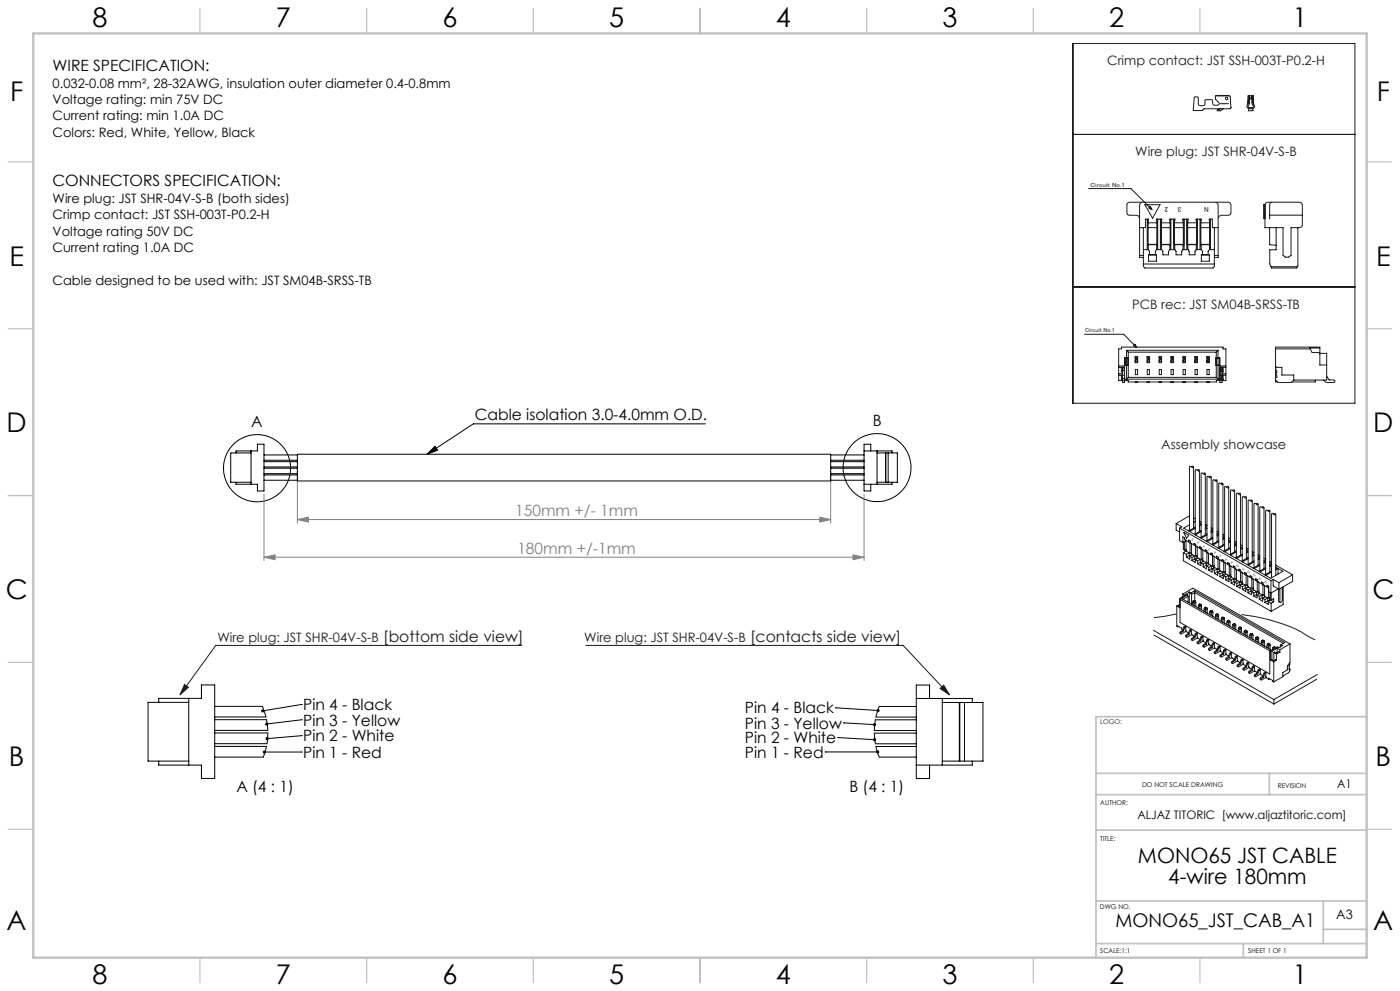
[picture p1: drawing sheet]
<svg xmlns="http://www.w3.org/2000/svg" width="420mm" height="297mm" viewBox="0 0 420 297" stroke-linecap="round" stroke-linejoin="round" font-family="sans-serif">
<g fill="none" stroke="#000" stroke-width=".3">
<path d="M130.5 133.7l.8 1.2-3.2 1.2zM211.6 127h-69.6l-13.9 9.1M90.4 211.1h.1M90.4 215.7h.1M90.4 211.1l-11.6 1.9M90.4 215.7l-10.4 1.3M250.6 212.1h.1M250.6 212.1l12.8 .8M253.1 216.6h.1M253.1 216.6l9.3 .6M79.3 225.4h11.1M90.4 220.5h.1"/>
<path d="M90.4 225.4h.1M90.4 220.5l-10.2 .9M247.6 225.4h.1M247.6 225.4h15.7M251.4 221h.1M251.4 221l11 .7"/>
<circle cx="77.1" cy="140.3" r="10.1"/>
<circle cx="263.1" cy="140.2" r="10.2"/>
</g>
<g fill="none" stroke="#191924" stroke-width=".3">
<path d="M321.9 13h84.6v107.9h-84.6zM358.4 29.1l1 .1 .3 2.4 1.3 .1 .4-.2 .1-1.3 .2-.3h1.8l.3 .3 .2 1.2 1.3 .1 .4-.1 .1-.4-1.2-1.3 .1-1.1h3.8l.5 .2 .1 .4 .2 3.1-.3 .3h-7.8l-.6 .5h-2.6zM364.6 28.7h4.3M365.6 32.8l.5 .4M366 32.6l-.8 .2v.4h.9M366.1 31.1h2.4M367 32.6l-.9 .6M367.7 29.2h.6v.6h-.6zM374.3 31.2l-.2 .9 .7 .5 1.4-.2 .2-.5-.3-.7M374.5 32.6v.6h1.4v-.6M374.6 28.7h.2M374.6 28.7l-.3 2.5"/>
<path d="M374.7 30.8h.2M374.8 28.6h.2M374.8 28.7l-.2 2.1M374.8 28.6l-.2 .1M374.8 28.6l-.4 .1-.1 2.5M374.9 29.2l.2 .3-.2 .3M375 28.6l-.2 2.5-.4 .7 .4 .4h.9l.3-.3-.4-.8-.1-2.5M375 28.6l-.2 .1M375.5 28.6h.2M375.5 28.6l.1 .1M375.5 29.2l-.1 .3 .2 .3M375.6 28.7h.2"/>
<path d="M375.6 28.7l.2 2.1M375.7 28.6l.1 .1M375.7 28.6l.3 .1 .1 2.5M375.8 30.8h-.2M375.8 28.7l.3 2.5M321.9 40.3h84.6M326.6 56.5h12.7l5.7 5.8M341.9 65.5l-.6-.9-3-.3-.2-.5 .1-2.9 .6-.3h29.7l.5 .2 .3 .5-.2 3-.6 .2h-2.1l-.6 .3-.4 .7M341.9 76.5h1.1M342.6 60.6l-.5 .3-.2 .4v15.8h1.1M343 74.8h1.5M343 68.2v11.7l.5 .4h20.4l.4-.4v-11.7"/>
<path d="M343 79.1h21.3M343.5 61.3h4.5l-2.2 4.1zM344.2 65.7v9.1M344.3 65.7v7.6h2.9v-7.6M344.4 66.8l.2-1.1h-1v2.5h-1.7M344.4 68.2h2.7M344.4 66.8v6.4h2.7v-6.4M344.4 66.8h2.7M344.5 74.8l.4 .5v1.1M344.5 73.3v1.5M344.6 76.4h2.3v1.9h-2.3zM344.7 62.3l.4-.3 .4 .8z"/>
<path d="M347 74.8h1.5M347 74.8l-.4 .5v1.1M347 73.3v1.5M347.1 66.8l-.2-1.1h1.6l-.1 1.1M347.3 65.7v9.1M348.1 65.7v9.1M348.3 65.7v7.6h2.9v-7.6M348.4 68.2h2.6M348.4 66.8v6.4h2.6v-6.4M348.4 66.8h2.6M348.5 74.8l.4 .5v1.1h1.7v-1.1l.3-.5M348.5 73.3v1.5"/>
<path d="M350.9 74.8h1.5M350.9 73.3v1.5M351 66.8l-.1-1.1h1.6l-.2 1.1M351.3 65.7v9.1M352.1 65.7v9.1M352.2 65.7v7.6h2.9v-7.6M352.3 68.2h2.7M352.3 66.8v6.4h2.7v-6.4M352.3 66.8h2.7M352.4 74.8l.4 .5v1.1h1.7v-1.1l.4-.5M352.4 73.3v1.5M354.9 74.8h1.5"/>
<path d="M354.9 73.3v1.5M355 66.8l-.2-1.1h1.6l-.1 1.1M355.2 65.7v9.1M356.1 65.7v9.1M356.2 65.7v7.6h2.9v-7.6M356.3 68.2h2.7M356.3 66.8v6.4h2.7v-6.4M356.3 66.8h2.7M356.4 74.8l.4 .5v1.1h1.7v-1.1l.4-.5M356.4 73.3v1.5M358.9 74.8h1.5M358.9 73.3v1.5"/>
<path d="M359 66.8l-.2-1.1h1.6l-.1 1.1M359.2 65.7v9.1M360 65.7v9.1M360.2 65.7v7.6h2.8v-7.6M360.3 68.2h2.6M360.3 66.8v6.4h2.6v-6.4M360.3 66.8h2.6M360.4 74.8l.4 .5v1.1M360.4 73.3v1.5M360.4 76.4h2.4v1.9h-2.4zM362.8 74.8h1.5M362.8 74.8l-.4 .5v1.1"/>
<path d="M362.8 73.3v1.5M362.9 66.8l-.1-1.1h.9v2.5h1.7M363.1 65.7v9.1M364.3 76.5h1.1M364.7 60.6l.6 .3 .1 .4v15.8h-1.1M379.5 61.3h-.4v4.2h.4M379.7 60.9l.5-.3h9.8l.4 .2 .3 .5v6.2l-.2 .5-.5 .2h-2.7v8.3l-.8 .6h-.8l-.8-.6v-8.3h-5.4v-6.9zM380.9 64.5h9.8M380.9 68.2v5.1l1.9 .2M381.3 79.9h7.9M381.6 60.6l-.6 .3-.1 .4v4.3M382.8 68.2v6.7h-1.9v4.2l.6 1.2h7.5l.4-.6v-11.5"/>
<path d="M321.9 86h84.6M325.4 100.2h11.7l3.3 3.3M335.6 104.6h.8v-.6h30.5v.6h.9v9.4h-2.9v.5h-26.4v-.5h-2.9zM335.6 109.7h1.8v4.9h-.6v-4.5M335.6 110.1h1.8M335.6 112h1.2M335.6 112.5h1.8M336.4 111.4h.4M336.4 113.8h.4M336.4 110.1v1.3M336.4 112.5v1.3M336.8 110.6h.6"/>
<path d="M337.4 113.7h.4l.3 .3M337.4 111.1h-.6l-.4 .3M337.4 113.4h-.6l-.4 .4M338 105h27.4M338 105v8.6M338 113.6h27.4M338 105l.5 .5M338.5 107.2h-1v2.3h1M338.5 105.5v7.6M338.5 113.1h26.4M338.5 105.5h26.4M338.5 113.1l-.5 .5"/>
<path d="M340.1 103.5l.4-.3 .4 .8zM340.5 106.9h.8v1.8h-.8zM340.5 108.3h.8M340.5 107.1l.3 .2M340.6 114.5v.1h.7v-.1M340.6 110.8h.7v1.5h-.7zM340.8 107.3h.3M340.8 107.3v.5M340.8 107.8h.3M340.8 107.8l-.3 .3M341.1 107.3v.5M341.1 107.8l.2 .3"/>
<path d="M341.3 107.1l-.2 .2M344.1 106.9h.8v1.8h-.8zM344.1 108.3h.8M344.1 107.1l.2 .2M344.2 110.8h.6v1.5h-.6zM344.2 114.5v.1h.6v-.1M344.3 107.3h.4M344.3 107.8h.4M344.3 107.3v.5M344.3 107.8l-.2 .3M344.7 107.3v.5M344.7 107.8l.2 .3"/>
<path d="M344.9 107.1l-.2 .2M347.7 106.9h.8v1.8h-.8zM347.7 108.3h.8M347.7 107.1l.2 .2M347.8 110.8h.6v1.5h-.6zM347.8 114.5v.1h.6v-.1M347.9 107.3h.4M347.9 107.8h.4M347.9 107.3v.5M347.9 107.8l-.2 .3M348.3 107.3v.5M348.3 107.8l.2 .3"/>
<path d="M348.5 107.1l-.2 .2M351.3 106.9h.8v1.8h-.8zM351.3 108.3h.8M351.3 107.1l.2 .2M351.3 114.5v.1h.7v-.1M351.3 110.8h.7v1.5h-.7zM351.5 107.3h.3M351.5 107.8h.3M351.5 107.3v.5M351.5 107.8l-.2 .3M351.8 107.3v.5M351.8 107.8l.3 .3"/>
<path d="M352.1 107.1l-.3 .2M354.9 106.9h.7v1.8h-.7zM354.9 108.3h.7M354.9 107.1l.2 .2M354.9 110.8h.7v1.5h-.7zM354.9 114.5v.1h.7v-.1M355.1 107.3v.5M355.1 107.3h.3M355.1 107.8h.3M355.1 107.8l-.2 .3M355.4 107.3v.5M355.4 107.8l.2 .3"/>
<path d="M355.6 107.1l-.2 .2M358.5 106.9h.7v1.8h-.7zM358.5 108.3h.7M358.5 107.1l.2 .2M358.5 110.8h.7v1.5h-.7zM358.5 114.5v.1h.7v-.1M358.7 107.3v.5M358.7 107.3h.3M358.7 107.8h.3M358.7 107.8l-.2 .3M359 107.3v.5M359 107.8l.2 .3"/>
<path d="M359.2 107.1l-.2 .2M362.1 106.9h.7v1.8h-.7zM362.1 108.3h.7M362.1 107.1l.2 .2M362.1 110.8h.7v1.5h-.7zM362.1 114.5v.1h.7v-.1M362.3 107.3h.3M362.3 107.8h.3M362.3 107.3v.5M362.3 107.8l-.2 .3M362.6 107.3v.5M362.6 107.8l.2 .3"/>
<path d="M362.8 107.1l-.2 .2M364.9 107.2h1v2.3h-1M364.9 105.5v7.6M364.9 113.1l.5 .5M365.4 105v8.6M365.4 105l-.5 .5M366 113.7h-.4l-.4 .3M366 110.1h1.8M366 112.5h1.8M366 110.6h.6M366 111.1h.6l.4 .3M366 113.4h.6l.4 .4"/>
<path d="M366.6 112h1.2M366.6 111.4h.4M366.6 113.8h.4M367 110.1v1.3M367 112.5v1.3M367.8 109.7h-1.8v4.9h.6v-4.5M382.7 111.1l.3-.1v.5l-.1 .4 .1 1.2-.3-.1M382.7 113.9l.9 .7h3.6l.9-.7M382.7 104.6h10.4M382.7 109.7l.3 .4M383 110.1h1.6v2.3h3.5v1.5M383 110.1l-.3 .4"/>
<path d="M388.1 113.9h9.9v-8h-2v-1.9h-13.3v10.5h.5M392.8 104l.8 1.7h2.1l.3 .4v3.3h2M393 104.3h3M394.6 113.9v.6h-7M398 112.8l.7 1.1h1.4l.4 .4-.1 .2-2.4 .1-.9-.7M357.4 139.9l.4-.2 .3 .2M358.1 139.9l-.2 .3-.8-.5-.3 .2v19.1M358.1 139.9v18.4M352.8 156.9l1.7 1-.6 .4M352.8 156.9v2l1.1 .6M353.9 158.3v3.7l1 .6M353.9 158.3l27.4 15.7"/>
<path d="M355.1 159.6l1.5 .8-.6 .9zM356.8 154.6l-4 2.3M356.8 157.3l-1.7 1 1.5 .8 2-1.1M358.1 155.2l.5 .3M358.6 158.3l-1.7 1 1.5 .9 1.9-1.2M358.6 156.3l-.5 .3M359.2 140.9l.4-.2 .2 .3M359.8 141l-.2 .2-.8-.5-.2 .3v19M359.8 141v18.3M359.8 156.8l.4 .3-.4 .2M359.8 156.2l.5 .3M360.3 159.3l-1.7 1 1.5 .9 2-1.2"/>
<path d="M360.3 157.3l-.5 .3M360.9 141.9l.4-.2 .3 .3M361.6 142l-.2 .2-.8-.5-.3 .3v19M361.6 142v18.3M361.6 157.8l.4 .3-.4 .2M361.6 157.2l.5 .3M362.1 158.3l-.5 .3M362.7 142.9l.3-.2 .4 .3M362.7 143l-.3-.3-.3 .3v19M362.7 143l.4 .2 .3-.2M363.4 143v18.3M363.4 158.9l.3 .2-.4 .2"/>
<path d="M363.4 158.2l.5 .3M363.9 159.3l-.6 .3M364.5 144l.3-.2 .3 .2M365.1 144l-.2 .2-.8-.4-.2 .2v19M365.1 144v18.3M365.1 159.8l.4 .3-.4 .2M365.1 159.2l.5 .3M366.2 145l.4-.3 .3 .3M366.3 145l-.4-.3-.3 .3v19M366.3 145l.3 .3 .3-.3M366.9 145v18.3M368 146l.3-.2 .3 .2"/>
<path d="M368.6 146l-.2 .3-.8-.5-.2 .2v19.1M368.6 146v18.3M369.7 147l.4-.2 .3 .2M369.8 147l-.4-.2-.3 .2v19M369.8 147l.4 .3 .2-.3M370.4 147v18.3M371.5 148l.4-.2 .2 .2M372.1 148l-.2 .3-.7-.5-.3 .2v19.1M372.1 148v18.4M373.3 149l.3-.2 .3 .2M373.3 149l-.4-.2-.2 .2v19.1M373.3 149l.4 .3 .2-.3"/>
<path d="M373.9 149v18.4M375 150l.4-.2 .3 .3M375.7 150.1l-.2 .2-.8-.5-.3 .3v19M375.7 150.1v18.3M376.8 151l.4-.2 .2 .3M377.4 151.1l-.2 .2-.8-.5-.2 .3v19M377.4 151.1v18.3M378.6 152l.3-.2 .3 .3M379.2 152.1l-.2 .2-.8-.5-.3 .3v19M379.2 152.1v18.3M380.3 153.1l.4-.2 .3 .2M381 153.1l-.3 .2-.7-.4-.3 .2v19.1"/>
<path d="M381 153.1v18.3M382.1 154.1l.3-.2 .3 .2M382.7 154.1l-.2 .3-.8-.6-.2 .3v19M382.7 154.1v18.3M353.9 179.6l27.2 15.6M354 179.6v6.9l26.9 15.5v-6.9M354.9 178l.6 .4-1.6 .9v2.9M354.9 178l3-1.7 29.1 16.7M354.9 178v.7M355 162.5v2.2l.3 .1M355 165.6v2.5l26.4 15.1M355 165.6l.9 .6"/>
<path d="M355.3 162.3v2.5M355.4 161.7v-.5l-.5-.3v1.7M355.4 161.7l1.2 .7M355.4 161.7l.4 .3v3.1l1.2 .7M355.7 164.6v.6l-.7 .4M355.8 164.6l-.5 .2M355.8 162.1l-.9 .5M355.9 166.2v.8M356.2 178.3l-1.7 1 27 15.6 1.7-1 .4 .2 1.1-.6-.4-.3M356.2 178.3l.2 .4M356.4 178.7v1.7M356.4 178.7l-1.5 .9"/>
<path d="M356.6 162.4v-.5l.4 .2v.6M356.6 162.4l.4 .3v3.1M356.6 165.6l.2 .9 .3 .1M356.6 165.7l-.7 .5M356.8 177.4v3.3M356.8 177.4l.5 .3M356.8 177.4l-1.1 .7 .5 .2M356.8 166.5l-.9 .5M356.9 166.7l.7 .4M356.9 166.7v.9l-1-.6M357 162.7l.5 .2v3.2l1.2 .7M357 162.7l1.2 .6"/>
<path d="M357.3 177.7l.2 .4M357.3 165.7l.2 .7M357.5 178.1v2.9M357.5 178.1l.9-.5 26.6 15.2M357.5 165.6l-.5 .2M357.6 167.1v.9M357.6 166.2l-.7 .5M358.2 163.3v-.5l.5 .3v.5M358.2 163.3l.5 .4v3.1M358.3 166.6l.2 .9M358.3 166.7l-.7 .4M358.4 177.1l27 15.5-1.1 .6"/>
<path d="M358.4 177.1l-1.1 .6M358.4 177.1v3M358.5 167.5l.2 .1M358.5 167.5l-.9 .5M358.6 167.7v.9l-1-.6M358.6 167.7l.7 .4M358.7 163.6l.5 .3v3.2l1.2 .7M358.7 163.6l1.2 .7M359 166.6l.2 .7M359.2 166.5l-.5 .3M359.3 168.1v.8M359.3 167.2l-.7 .5"/>
<path d="M359.9 164.3v-.5l.5 .3v3.7M359.9 164.3l.5 .3M360 167.5l.2 .9M360 167.7l-.7 .4M360.2 168.4l-.9 .5M360.2 168.4l.2 .2M360.3 168.7v.8l-1-.6M360.3 168.7l.7 .3M360.6 167.6l.3 .7M360.8 167.5l-.4 .3M361 169v.9M361 168.1l-.7 .6"/>
<path d="M361.6 165.3l-1.2-.7 .5 .3v3.1l1.2 .7M361.6 165.3v-.5l.5 .3v.5M361.6 165.3l.5 .3v3.1M361.7 168.5l.2 .9 .2 .1M361.7 168.6l-.7 .4M361.8 169.4l-.8 .5M362 169.6l.6 .4M362 169.6v.9l-1-.6M362.1 165.6l1.2 .6M362.1 165.6l.4 .3v3.1l1.2 .7M362.1 160.3l-1.7 1 1.4 .9 2.1-1.2M362.3 168.6l.2 .7"/>
<path d="M362.5 168.4l-.4 .3M362.6 170v.9M362.7 169.1l-.7 .5M363.3 166.2v-.5l.4 .3v3.7M363.3 166.2l.9 .6v3.2l1.2 .7M363.4 169.5l.1 .9M363.4 169.6l-.8 .4M363.5 170.4l.3 .1M363.5 170.4l-.9 .5M363.6 170.6l.7 .4M363.6 170.6v.8l-1-.5M363.7 166.5l1.2 .7"/>
<path d="M363.9 161.4l-1.8 .9 1.5 .9 2.1-1.2M364 169.5l.1 .1M364.1 169.6l.1 .6M364.2 169.4l-.5 .3M364.3 171v.8M364.3 170.1l-.7 .5M364.9 167.2v-.5l.5 .3v.5M364.9 167.2l.5 .3v3.2M365.1 170.5l.1 .8 .3 .1M365.1 170.6l-.8 .4M365.2 171.3l-.9 .5M365.3 171.6v.8l-1-.6"/>
<path d="M365.3 171.6l.7 .3M365.4 167.5l1.2 .7M365.4 167.5l.5 .3v3.2l1.2 .6M365.6 162.3l-1.7 1.1 1.5 .8 2-1.1M365.6 160.3l-.5 .3M365.7 170.5l.2 .7M365.9 170.4l-.5 .3M366 171.9v.9M366 171l-.7 .6M366.6 168.2v-.5l.5 .3v3.6M366.6 168.2l.5 .3M366.7 171.4l.2 .9"/>
<path d="M366.7 171.6l-.7 .4M366.9 172.3l-.9 .5M366.9 160.2l.5 .3M366.9 160.9l.4 .2-.4 .2M366.9 172.3l.3 .1M367 172.5v.9l-1-.6M367 172.5l.7 .4M367.1 168.4l1.2 .8M367.1 168.4l.5 .4v3.1l1.2 .7M367.4 171.5l.2 .7M367.4 163.4l-1.7 1 1.4 .8 2-1.1M367.4 161.4l-.5 .2"/>
<path d="M367.6 171.4l-.5 .2M367.7 172.9v.9M367.7 172l-.7 .5M368.3 169.2v-.6l.5 .3v.5M368.3 169.2l.5 .2v3.2M368.4 172.4l.2 .8 .3 .2M368.4 172.5l-.7 .4M368.6 173.3l-.9 .5M368.7 161.9l.3 .2-.3 .2M368.7 161.3l.4 .3M368.7 173.5v.8l-1-.5M368.7 173.5l.7 .4"/>
<path d="M368.8 169.4l1.2 .7M368.8 169.4l.5 .3v3.2l1.2 .7M369.1 172.5l.2 .6M369.1 164.4l-1.7 1 1.5 .8 2-1.1M369.1 162.3l-.4 .4M369.3 172.3l-.5 .3M369.4 173.9v.9M369.4 173l-.7 .5M370 170.1v-.5l.5 .3v.5M370 170.1l.5 .3v3.2M370.1 173.4l.2 .8M370.1 173.5l-.7 .4"/>
<path d="M370.3 174.2l-.9 .6M370.3 174.2l.2 .2M370.3 174.5v.8l-.9-.5M370.3 174.5l.8 .4M370.4 162.9l.4 .2-.4 .2M370.4 162.3l.5 .3M370.5 170.4l1.2 .7M370.5 170.4l.4 .3v3.1l1.2 .7M370.8 173.4l.1 .7M370.9 165.4l-1.7 1 1.5 .8 2-1.1M370.9 163.4l-.5 .3M370.9 173.3l-.4 .3"/>
<path d="M371.1 174.9v.8M371.1 174l-.8 .5M371.7 171.1v-.5l.5 .2-.1 3.7M371.7 171.1l.4 .3M371.8 174.3l.2 .9 .2 .1M371.8 174.4l-.7 .5M371.9 175.2l-.8 .5M372 175.4v.9l-.9-.6M372 175.4l.7 .4M372.1 163.9l.4 .2-.4 .3M372.2 171.3l1.2 .7M372.2 171.3l.4 .4v3.1l1.2 .7"/>
<path d="M372.2 163.3l.5 .3M372.4 174.4l.2 .7M372.6 174.3l-.5 .2M372.7 166.4l-1.8 1 1.5 .8 2-1.1M372.7 164.4l-.6 .3M372.7 175.8v.9M372.8 174.9l-.8 .5M373.4 172v-.4l.5 .2-.1 3.7M373.4 172l.4 .4M373.5 175.3l.2 .8M373.5 175.4l-.8 .4M373.6 176.2l-.9 .5"/>
<path d="M373.7 176.1l.2 .2M373.7 176.4v.9l-1-.6M373.7 176.4l.7 .4v.9M373.9 172.3l1.2 .7M373.9 172.3l.4 .3v3.2l1.2 .7M373.9 164.9l.4 .2-.4 .3M373.9 164.3l.5 .3M374.1 175.4l.2 .6M374.3 175.2l-.5 .3M374.4 165.4l-.5 .3M374.4 167.4l-1.7 1 1.5 .9 2-1.2M374.5 175.9l-.8 .5"/>
<path d="M375.1 173v-.5l.4 .3v3.7M375.1 173l.9 .6v3.1l1.2 .7M375.1 176.2l.2 .9M375.1 176.4l-.7 .4M375.3 177.1l.3 .2M375.3 177.1l-.9 .6M375.4 177.4v.8l-1-.5M375.4 177.4l.7 .4M375.5 173.3l1.2 .7M375.7 165.9l.4 .3-.4 .2M375.7 165.3l.5 .3M375.8 176.3v.1"/>
<path d="M375.8 176.4l.2 .6M376 176.2l-.5 .3M376.1 177.8v.8M376.1 176.8l-.7 .6M376.2 168.4l-1.7 1 1.5 .9 1.9-1.2M376.2 166.4l-.5 .3M376.7 174v-.5l.5 .2v.6l1.2 .6M376.7 174l1 .6v3.1l1.2 .7M376.8 177.2l.2 .9 .3 .1M376.8 177.3l-.7 .5M377 178.1l-.9 .5M377.1 178.3v.9l-1-.6"/>
<path d="M377.1 178.3l.7 .4M377.2 174.3v3.1M377.4 166.9l.4 .3-.3 .2M377.4 166.3l.5 .3M377.5 177.3l.2 .7M377.7 177.2l-.5 .2M377.8 178.7v.9M377.8 177.8l-.7 .5M377.9 167.4l-.5 .3M378 169.4l-1.8 1 1.5 .9 2-1.2M378.4 174.9v-.5l.5 .3v3.7M378.4 174.9l1 .6v3.2l1.2 .7"/>
<path d="M378.5 178.2l.2 .8 .3 .2M378.5 178.3l-.7 .4M378.7 179.1l-.9 .5M378.8 179.3v.9l-1-.6M378.8 179.3l.7 .4M378.9 175.2l1.2 .7M379.2 178.3h.1M379.2 168l.4 .2-.4 .2M379.2 167.3l.5 .3M379.2 178.3l.2 .6M379.3 178.1l-.4 .3M379.5 179.7v.8"/>
<path d="M379.5 179.7l.7-.6 .2 .9M379.5 178.8l-.7 .5M379.7 170.5l-1.7 .9 1.4 .9 2.1-1.1M379.7 168.4l-.5 .3M380.1 175.9v-.5l.5 .3v1.7l.7 .4M380.1 175.9l.5 .3v3.2M380.9 179.2l.1 .7M381 169l.4 .2-.4 .2M381 168.3l.5 .3M381 177.6v2l.4 .2M381 179.1l-.4 .3M381.2 179.8l.9 .6"/>
<path d="M381.2 179.8l-.7 .5M381.2 179.7v.1M381.3 174v3.8M381.4 179.8l.7-.4v1M381.4 177.7v2.1M381.5 169.4l-.5 .3M382 173.6v2l1.7 1M382 173.6l-.7 .4M382 173.6l1.7 1M382.7 170l.4 .2-.4 .2M382.7 169.4l5.1 2.9M383.4 170.4l1.5 .8-3.7 2.1-1.5-.8 1.8-1.1"/>
<path d="M383.4 170.4v1.6M383.4 170.4l-.7 .3M383.5 176.5l-2.2 1.3M383.6 176.5v3.7l.5 .4M383.7 174.6v2M384 176.5l.1 4.1M384.7 176.1v3.9l-.2 .4-.4 .2M385 175.9v5.2l-3.6 2.1M387.8 172.3l-4.1 2.3M387.8 172.3v1.9l-4.1 2.4M156.6 193.4h-91.9l-10.7 14.8M175.8 193.4h95.1l13.9 14.8"/>
<path d="M346 188.9l36.2 20.8M346.2 190.3l36 20.7M352.9 184l-6.7 1.1M353 181.6v6.1l.4 .2M353 181.6l.9 .5M353.4 187.9v-.3l1.4 1.1M353.6 187.7l-.2 .2M353.9 181.4l-.4 .2 .4 .3M353.9 181.1l-.9 .5M355.7 187.9l-.2 .2-.5 1-.6 .4-.1 .5M355.7 187.9l-.2-.2-.4 .2-.3 1-.8 .5-.1 .4 .4 .2M355.7 189.2l-1.4 .8"/>
<path d="M355.7 187.9l.2 1.4 .6 .4M357.5 188.9l-.3 .2-.5 1-.6 .4-.1 .5M357.5 188.9l-.3-.2-.3 .2-.5 1-.7 .5v.4l.3 .2M357.5 190.2l-1.5 .8M357.5 188.9l.1 1.4 .6 .4M357.8 180.5l.4 .3 .5-.3M357.8 180.5v.8M357.9 180.2l.3 .2M357.9 180.2l.3-.2 .5 .5M357.9 180.2l-.1 .3M358.2 180.4v1.1M358.6 180.2l-.4 .2"/>
<path d="M358.7 180.5v1.3M359.2 189.9l-.3-.2-.3 .2-.4 1-.8 .5v.4l.3 .1M359.2 191.2l-1.5 .7M359.2 189.9l.1 1.4 .6 .3M359.2 189.9l-.3 .1-.4 1.1-.8 .5v.3M359.5 181.5l.5 .2 .4-.2M359.5 181.5v.7M359.6 181.1l.4 .3M359.6 181.1l.4-.1 .3 .1M359.6 181.1l-.1 .4M360 181.4v1.1M360.3 181.1l-.3 .3"/>
<path d="M360.3 181.1l.1 .4M360.4 181.5v1.3M360.9 190.8l-.3 .2-.4 1.1-.7 .4-.1 .4M360.9 190.8l-.3-.1-.3 .1-.4 1.1-.7 .5-.1 .3 .3 .2M360.9 192.2l-1.5 .7M360.9 190.8l.1 1.5 .7 .3M361.2 182.5l.5 .2 .5-.2M361.2 182.5v.7M361.4 182.1l.3 .2M361.4 182.1l.3-.1 .4 .1M361.4 182.1l-.2 .4M361.7 182.3v1.2"/>
<path d="M362.1 182.1l-.4 .2M362.1 182.1l.1 .4M362.2 182.5v1.3M362.6 191.8l-.3 .2-.4 1.1-.7 .4v.4M362.6 191.8l-.3-.1-.3 .1-.4 1.1-.7 .5v.4l.3 .1M362.6 193.2l-1.4 .7M362.6 191.8l.2 1.4 .6 .4M362.9 183.4v.8M362.9 183.4l.5 .3 .5-.3M363 183.1l.4 .2M363 183.1l.4-.2 .3 .2M363 183.1l-.1 .3"/>
<path d="M363.4 183.3v1.2M363.7 183.1l-.3 .2M363.7 183.1l.2 .3M363.9 183.4v1.3M364.3 192.8l-.2-.2-.4 .2-.4 1.1-.7 .5v.4l.3 .1M364.3 194.2l-1.4 .7M364.3 192.8l.2 1.4 .6 .4M364.3 192.8l-.3 .2-.4 1.1-.7 .5v.3M364.7 184.4v.8M364.7 184.4l.4 .3 .5-.3M364.8 184.1l.3 .2M364.8 184.1l.3-.2 .4 .2"/>
<path d="M364.8 184.1l-.1 .3M365.1 184.3v1.2M365.5 184.1l-.4 .2M365.5 184.1l.1 .3M365.6 184.4v1.3M366 193.8l-.3 .2-.4 1-.6 .4-.1 .5M366 193.8l-.2-.2-.4 .2-.3 1.1-.8 .5-.1 .3 .4 .2M366 195.2l-1.4 .7M366 193.8l.2 1.4 .6 .4M366.4 185.4l.5 .3 .4-.3M366.4 185.4v.8M366.5 185.1l.4 .2"/>
<path d="M366.5 185.1l.4-.2 .3 .2M366.5 185.1l-.1 .3M366.9 185.3v1.2M367.2 185.1l-.3 .2M367.2 185.1l.1 .3M367.3 185.4v1.3M367.8 194.8l-.3 .1-.5 1.1-.6 .4-.1 .5M367.8 194.8l-.3-.2-.3 .2-.5 1.1-.7 .5v.3l.3 .2M367.8 196.1l-1.5 .8M367.8 194.8l.1 1.4 .6 .4M368.1 186.4l.4 .3 .5-.3M368.1 186.4v.8"/>
<path d="M368.2 186.1l.3 .2M368.2 186.1l.3-.2 .4 .2M368.2 186.1l-.1 .3M368.5 186.3v1.2M368.9 186.1l-.4 .2M368.9 186.1l.1 .3M369 186.4v1.3M369.5 197.1l-1.5 .8M369.5 195.8l-.3 .1-.4 1.1-.8 .5v.4M369.8 187.4l.5 .2 .4-.2M369.8 187.4v.8M369.9 187.1l.4 .2"/>
<path d="M369.9 187.1l.4-.2 .3 .2M369.9 187.1l-.1 .3M370.2 197.6l-.6-.4-.1-1.4-.3-.2-.3 .2-.4 1-.8 .5v.4l.3 .2M370.3 187.3v1.2M370.6 187.1l-.3 .2M370.6 187.1l.1 .3M370.7 187.4v1.3M371.2 196.7l-.3 .2-.4 1.1-.7 .4-.1 .5M371.2 196.7l-.3-.1-.3 .2-.4 1-.7 .5-.1 .3 .3 .3M371.2 198.1l-1.5 .8M371.2 196.7l.1 1.5 .7 .3M371.5 188.4l.5 .2 .5-.2"/>
<path d="M371.5 188.4v.8M371.7 188.1l.3 .2M371.7 188.1l.3-.2 .4 .2M371.7 188.1l-.2 .3M372 188.3v1.1M372.4 188.1l-.4 .2M372.4 188.1l.1 .3M372.5 184.2a43.7 43.7 0 0 1 20.7 6.9l1.4 .7M372.5 188.4v1.2M372.9 197.7l-.3 .2-.4 1.1-.8 .5v.3M372.9 197.7l-.3-.1-.3 .2-.4 1-.7 .4-.1 .4 .3 .2M372.9 199.1l-1.5 .7"/>
<path d="M372.9 197.7l.2 1.5 .6 .3M373.2 189.4l.5 .2 .5-.2M373.2 189.4v.7M373.3 189.1l.4 .2M373.3 189.1l.4-.3 .4 .3M373.3 189.1l-.1 .3M373.7 189.3v1.1M374.1 189.1l-.4 .2M374.1 189.1l.1 .3M374.2 189.4v1.2M374.6 198.7l-.3-.1-.2 .2-.5 1-.6 .4-.1 .4 .3 .2M374.6 198.7l.2 1.5 .6 .3"/>
<path d="M374.7 198.7l-.4 .2-.4 1.1-.7 .5v.3M375 190.4l.4 .2 .5-.2M375 190.4v.7M375.1 190l.3 .2M375.1 190l.3-.2 .4 .2M375.1 190l-.1 .4M375.4 190.2v1.2M375.8 190l-.4 .2M375.8 190l.1 .4M375.9 190.4v1.2M376.3 199.7l-.3 .2-.4 1-.6 .4-.1 .5M376.3 199.7l-.2-.1-.4 .1-.3 1.1-.7 .4-.2 .4 .4 .2"/>
<path d="M376.3 199.7l.2 1.5 .6 .3M376.7 191.3l.4 .3M376.7 191.3v.8M376.8 191l.4 .2M376.8 191l.4-.2 .3 .2M376.8 191l-.1 .3M377.2 191.2v1.2M377.5 191l-.3 .2M377.5 191l.1 .3M377.6 191.3l-.4 .3M377.6 191.3v1.3M378.4 192.3l.4 .3 .5-.3"/>
<path d="M378.4 192.3v.8M378.5 192l.3 .2M378.5 192l.3-.2 .4 .2M378.5 192l-.1 .3M378.8 192.2v1.2M379.2 192l-.4 .2M379.2 192l.1 .3M379.3 192.3v1.3M380.1 193.3l.5 .3 .4-.3M380.1 193.3v.8M380.2 193l.4 .2M380.2 193l.4-.2 .3 .2"/>
<path d="M380.2 193l-.1 .3M380.4 180l-.9 .5M380.4 180l.2 .2M380.5 180.3v.8l-1-.6M380.5 180.3l.9 .5M380.6 193.2v1.1M380.9 193l-.3 .2M380.9 193l.1 .3M381 193.3v1.3M381.1 195.2h.5M381.1 195.2v2.6M381.1 197.8l1 .5"/>
<path d="M381.1 197.8h.5M381.4 180.8v2.4M381.6 195.2v2.6M381.6 197.8l.5 .2 .6-.3 .2 .1M381.8 194.3v.4M381.8 194.3l.4 .2M381.9 194l.4 .2M381.9 194l.4-.2 .4 .2M381.9 194l-.1 .3M382.1 180.4l-.7 .4M382.1 198.3v6.1M382.2 195.6v2.4"/>
<path d="M382.2 195.6l.7 .4M382.3 194.2v.2M382.7 194l-.4 .2M382.7 194v.2M382.9 196v1.8M382.9 197.8l-.8 .5M383.2 194.3l-1.6 .9M383.2 194.3l.8 .4M383.2 194.3v1.3M384 194.7v.8M384 195.5l-1.1 .5M384 195.5l-.3-.2-.7 .4-.6-.3-.2 .2"/>
<path d="M384.3 193.2l-.2 .7M386.8 198.8v1.8M387 193l-3 1.7M387 193v5.5l-.8 1.1v1l-.1 .3-1.3 .6v1.3l-2.7 1.6M55.4 205.1l1.1 .9-2.5 2.2zM282 206.3l1.1-1 1.7 2.9zM374.6 200.1l-1.4 .7M376.3 201l-1.4 .8M378.1 200.7l-.3 .2-.5 1-.7 .6v.3M378.1 200.7l-.3-.2-.3 .2-.5 1.1-.6 .4-.1 .4 .3 .2M378.1 202l-1.5 .8M378.1 200.7l.1 1.4 .6 .4"/>
<path d="M379.8 201.7l-.3-.2-.3 .2-.4 1.1-.7 .4-.1 .4 .3 .2M379.8 203l-1.5 .8M379.8 201.7l.1 1.4 .7 .4M379.8 201.7l-.3 .2-.4 1-.7 .4-.1 .5M380.6 203.5v-.2l1.2 .6 .3 .5M380.9 203.4l-.3 .1M382.2 209.7v1.3M386.8 200.6h.1M386.8 200.6l.1 .5-.3 .5-1.7 .9M395 203.6l-12.8 7.4M395.2 202.1l-13 7.6"/>
</g>
<path d="M79.2 148.1v19.9M89.2 155.7l3.3-.7v1.5zM89.2 141.1v15.6M89.2 155.7h160M245.9 155l3.3 .7-3.3 .8zM249.2 141.1v15.6M259.2 148.1v19.9M79.2 167l3.3-.7v1.4zM79.2 167h180M255.9 166.3l3.3 .7-3.3 .7z" fill="none" stroke="#808080" stroke-width=".3"/>
<g fill="none" stroke="#c0c0c0" stroke-width=".35">
<path d="M60 2.5v7.5M110 2.5v7.5M160 2.5v7.5M210 2.5v7.5M260 2.5v7.5M310 2.5v7.5M360 2.5v7.5M2.5 48.5h7.5M410 48.5h7.5M2.5 98.5h7.5M410 98.5h7.5M2.5 148.5h7.5"/>
<path d="M410 148.5h7.5M2.5 198.5h7.5M410 198.5h7.5M2.5 248.5h7.5M410 248.5h7.5M60 287v7.5M110 287v7.5M160 287v7.5M210 287v7.5M260 287v7.5M310 287v7.5M360 287v7.5"/>
</g>
<path d="M410 214.8h-81.2v72.2M328.8 231.8h81.2M328.8 238.2h81.2M380.8 231.8v6.4M328.8 248.8h81.2M328.8 270h81.2M397 270v12.8M397 278.5h13M328.8 282.8h81.2M373 282.8v4.2" fill="none" stroke="#c0c0c0" stroke-width=".5"/>
<path d="M10 10h400v277h-400z" fill="none" stroke="#c0c0c0" stroke-width=".7"/>
<path d="M130.5 133.7l.8 1.2-3.2 1.2zM78.5 212.7l-.1 .4 .4-.1-.4 .1a.48 .48 0 0 0 .6 .4 .48 .48 0 0 0 .3-.7 .48 .48 0 0 0-.8-.1zM79.8 216.5l-.2 .5h.4h-.4a.48 .48 0 0 0 .5 .4 .48 .48 0 0 0 .4-.6 .48 .48 0 0 0-.7-.3zM79.8 221l-.1 .4h.5h-.5a.49 .49 0 0 0 .6 .4 .49 .49 0 0 0 .3-.7 .49 .49 0 0 0-.8-.1zM79 225l-.2 .4h.5h-.5a.49 .49 0 0 0 .7 .4 .49 .49 0 0 0 .2-.7 .49 .49 0 0 0-.7-.1zM263 225a.47 .47 0 0 0 .1 .8 .47 .47 0 0 0 .7-.4h-.5h.5l-.2-.5zM262.1 221.3a.48 .48 0 0 0 0 .8 .48 .48 0 0 0 .8-.4h-.5h.5l-.4-.5zM262.1 216.7a.49 .49 0 0 0 0 .9 .49 .49 0 0 0 .8-.4h-.5h.5l-.3-.4zM263 212.7a.47 .47 0 0 0 .2 .7 .47 .47 0 0 0 .7-.4l-.5-.1 .5 .1-.3-.5z" fill="#000"/>
<path d="M55.4 205.1l1.1 .9-2.5 2.2zM282 206.3l1.1-1 1.7 2.9z" fill="#191924"/>
<g fill="#808080">
<path d="M89.2 155.7l3.3-.7v1.5zM245.9 155l3.3 .7-3.3 .8z"/>
<path d="M79.2 167l3.3-.7v1.4zM255.9 166.3l3.3 .7-3.3 .7z"/>
</g>
<g fill="none" stroke="#000" stroke-width=".3">
<path d="M70.8 135.7v-.6h6.4v-2h2v14h-2v-2h-6.4v-.6M75.3 135.7h-6.1v8.8h6.1M75.3 135.1v10M79.2 138.4h10M79.2 139.9h10M79.2 136.3h10M79.2 137.9h10M89.2 136.1h160v8h-160zM249.2 138.4h10M249.2 139.9h10M249.2 136.3h10M249.2 137.9h10"/>
<path d="M259.2 135.1h8.4v.6M261.2 135.1v-2h-2v14h2v-2M263.1 135.1v10M263.1 135.7h6.1v8.8h-6.1M265.7 135.7v8.8M266.5 135.7v8.8M79.2 142.3h10M79.2 143.9h10M79.2 140.3h10M79.2 142h10M249.2 142.3h10M249.2 143.9h10"/>
<path d="M249.2 140.3h10M249.2 142h10M267.6 144.5v.6h-8.4M47.6 210.5v-1.2h12.8v-4h4v28h-4v-4h-12.8v-1.2M56.6 209.3v20M56.6 210.5h-12.2v17.6h12.2M64.4 215.7h15.6l.3 3.2h-15.9M64.4 211.7h14.3l1.1 3.2h-15.4M64.4 219.7h16l-.3 3.2h-15.7M274.9 211.7h-11.1l-1 3.1 12.1 .1M274.9 215.7h-12.3l-.3 2.9v.3h12.6M274.9 219.7h-12.6l.3 3.2h12.3"/>
<path d="M274.9 209.3h16.8v1.2M278.9 209.3v-4h-4v28h4v-4M282.7 210.5h12.2v17.6h-12.2M282.7 209.3v20M287.8 210.5v17.6M287.9 210.5v17.6M289.3 210.5v17.6M64.4 223.7h15.5l-.9 3.2h-14.6M274.9 223.7h-12.1l1 3.2h11.1M291.7 228.1v1.2h-16.8"/>
</g>
<g font-size="8.1">
<text x="27.8" y="8">8</text>
<text x="82.8" y="8">7</text>
<text x="132.8" y="8">6</text>
<text x="182.8" y="8">5</text>
<text x="232.8" y="8">4</text>
<text x="282.8" y="8">3</text>
<text x="332.8" y="8">2</text>
<text x="387.8" y="8">1</text>
<text x="3" y="30.4">F</text>
<text x="413" y="30.4">F</text>
<text x="2.8" y="79.6">E</text>
<text x="412.8" y="79.6">E</text>
<text x="2" y="129.6">D</text>
<text x="412" y="129.6">D</text>
<text x="1.7" y="179.6">C</text>
<text x="411.7" y="179.6">C</text>
<text x="2.7" y="229.6">B</text>
<text x="412.7" y="229.6">B</text>
<text x="2" y="278.9">A</text>
<text x="412" y="278.9">A</text>
<text x="27.8" y="295">8</text>
<text x="82.8" y="295">7</text>
<text x="132.8" y="295">6</text>
<text x="182.8" y="295">5</text>
<text x="232.8" y="295">4</text>
<text x="282.8" y="295">3</text>
<text x="332.8" y="295">2</text>
<text x="387.8" y="295">1</text>
</g>
<g font-size="6.3">
<text x="341.4" y="258.6">MONO65 JST CABLE</text>
<text x="350.5" y="265">4-wire 180mm</text>
</g>
<text font-size="5.6" x="334.6" y="277.9">MONO65_JST_CAB_A1</text>
<g font-size="4.7">
<text x="15.8" y="21.2">WIRE SPECIFICATION:</text>
<text x="15.8" y="55.8">CONNECTORS SPECIFICATION:</text>
<text x="75.4" y="127.9">A</text>
<text x="142.5" y="126">Cable isolation 3.0-4.0mm O.D.</text>
<text x="261.8" y="127.6">B</text>
<text x="91" y="212.8">Pin 4 - Black</text>
<text x="223.5" y="213.8">Pin 4 - Black</text>
<text x="91" y="217.4">Pin 3 - Yellow</text>
<text x="223.5" y="218.4">Pin 3 - Yellow</text>
<text x="91" y="222.2">Pin 2 - White</text>
<text x="91" y="227.1">Pin 1 - Red</text>
<text x="223.5" y="227.1">Pin 1 - Red</text>
<text x="223.5" y="222.8">Pin 2 - White</text>
<text x="70.9" y="237.2">A (4 : 1)</text>
<text x="254.8" y="237.2">B (4 : 1)</text>
</g>
<g font-size="4.7" fill="#808080">
<text x="154.6" y="154.7">150mm +/- 1mm</text>
<text x="155.2" y="166">180mm +/-1mm</text>
</g>
<g font-size="4.7" fill="#191924">
<text x="115" y="192.4">[bottom side view]</text>
<text x="225.1" y="192.4">[contacts side view]</text>
</g>
<g font-size="3.9" fill="#191924">
<text x="332.2" y="19.4">Crimp contact: JST SSH-003T-P0.2-H</text>
<text x="340.6" y="46.8">Wire plug: JST SHR-04V-S-B</text>
<text x="339.6" y="92.7">PCB rec: JST SM04B-SRSS-TB</text>
<text x="348.4" y="134.6">Assembly showcase</text>
<text x="65.2" y="192.4">Wire plug: JST SHR-04V-S-B</text>
<text x="175.3" y="192.4">Wire plug: JST SHR-04V-S-B</text>
</g>
<g font-size="3.9">
<text x="15.8" y="26.3">0.032-0.08 mm², 28-32AWG, insulation outer diameter 0.4-0.8mm</text>
<text x="15.8" y="31.2">Voltage rating: min 75V DC</text>
<text x="15.8" y="36">Current rating: min 1.0A DC</text>
<text x="15.8" y="40.9">Colors: Red, White, Yellow, Black</text>
<text x="15.8" y="60.9">Wire plug: JST SHR-04V-S-B (both sides)</text>
<text x="15.8" y="65.8">Crimp contact: JST SSH-003T-P0.2-H</text>
<text x="15.8" y="70.7">Voltage rating 50V DC</text>
<text x="15.8" y="75.5">Current rating 1.0A DC</text>
<text x="15.8" y="85.3">Cable designed to be used with: JST SM04B-SRSS-TB</text>
<text x="400.9" y="275.5">A3</text>
</g>
<g font-size="3.5">
<text x="401.2" y="236.2">A1</text>
<text x="341.2" y="245.3">ALJAZ TITORIC [www.aljaztitoric.com]</text>
</g>
<g font-size="2.2" fill="#191924">
<text x="350.4" y="62.1" transform="rotate(-180 350.4 62.1)">2</text>
<text x="354.4" y="62.1" transform="rotate(-180 354.4 62.1)">3</text>
<text x="362.6" y="62.1" transform="rotate(-180 362.6 62.1)">N</text>
</g>
<text font-size="2" fill="#191924" x="330.1" y="217">LOGO:</text>
<g font-size="2">
<text x="342.6" y="236">DO NOT SCALE DRAWING</text>
<text x="383.3" y="236.2">REVISION</text>
<text x="330.1" y="241.4">AUTHOR:</text>
<text x="330.1" y="251.9">TITLE:</text>
<text x="330" y="272.5">DWG NO.</text>
<text x="330.1" y="285.6">SCALE:1:1</text>
<text x="374.5" y="285.6">SHEET 1 OF 1</text>
</g>
<g font-size="1.8" fill="#191924">
<text x="327.2" y="56">Circuit No.1</text>
<text x="325.6" y="99.6">Circuit No.1</text>
</g>
<g font-size=".9" fill="#191924">
<text x="358.1" y="161.6" transform="rotate(-150 358.1 161.6)">2</text>
<text x="359.8" y="162.6" transform="rotate(-150 359.8 162.6)">3</text>
<text x="361.5" y="163.5" transform="rotate(-150 361.5 163.5)">4</text>
<text x="363.2" y="164.5" transform="rotate(-150 363.2 164.5)">5</text>
<text x="364.9" y="165.5" transform="rotate(-150 364.9 165.5)">6</text>
<text x="366.6" y="166.4" transform="rotate(-150 366.6 166.4)">7</text>
<text x="368.2" y="167.4" transform="rotate(-150 368.2 167.4)">8</text>
<text x="369.9" y="168.4" transform="rotate(-150 369.9 168.4)">9</text>
<text x="371.9" y="169.5" transform="rotate(-150 371.9 169.5)">10</text>
<text x="373.6" y="170.5" transform="rotate(-150 373.6 170.5)">11</text>
<text x="375.3" y="171.4" transform="rotate(-150 375.3 171.4)">12</text>
<text x="377" y="172.4" transform="rotate(-150 377 172.4)">13</text>
<text x="378.7" y="173.4" transform="rotate(-150 378.7 173.4)">14</text>
<text x="380.3" y="174.3" transform="rotate(-150 380.3 174.3)">15</text>
</g>
</svg>
